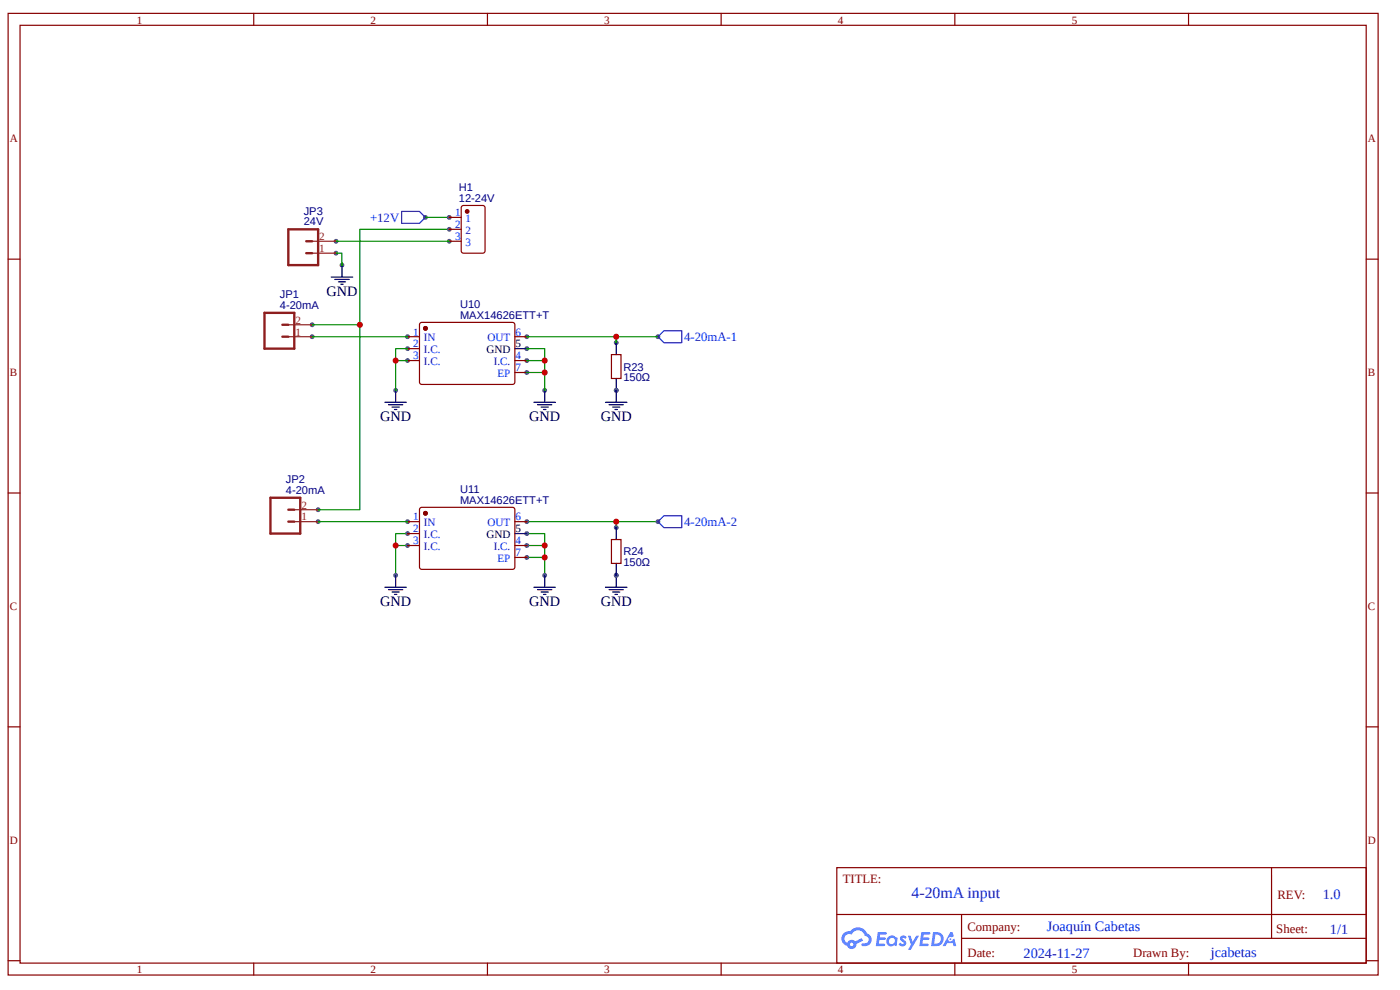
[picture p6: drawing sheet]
<svg xmlns="http://www.w3.org/2000/svg" width="297mm" height="210mm" viewBox="0 0 297 210" stroke-linecap="round" stroke-linejoin="round" font-family="sans-serif">
<g fill="none" stroke="#800" stroke-width=".25">
<path d="M1.7 2.8h290.7v203.9h-290.7zM4.3 5.4h285.5v198.8h-285.5zM53.8 2.8v2.6M103.4 2.8v2.6M153 2.8v2.6M202.6 2.8v2.6M252.1 2.8v2.6M1.7 54.9h2.6M289.8 54.9h2.6M1.7 104.5h2.6M289.8 104.5h2.6M1.7 154.1h2.6"/>
<path d="M289.8 154.1h2.6M177.5 184h112.3v20.2h-112.3zM177.6 193.9h112.1M204 198.9h85.7M204 193.9v10.1M269.8 184v14.9M1.7 203.7h2.6M53.8 204.2v2.5M103.4 204.2v2.5M153 204.2v2.5M202.6 204.2v2.5M252.1 204.2v2.5"/>
<path d="M289.8 203.7h2.6"/>
</g>
<g fill="#58f">
<path d="M191.1 198.5l.5-.2 .4 .1 .3 .3-.2 .4a.33 .33 0 0 0-.3-.3 .33 .33 0 0 0-.3 .1v.1a.85 .85 0 0 1 .7 .7 .85 .85 0 0 1-.3 .8l-.7 .1-.6-.4 .4-.4 .5 .3 .2-.1v-.2a.88 .88 0 0 1-.6-1.3z"/>
<path d="M192.6 198.4h.6l.4 1.3 .8-1.3h.6l-1.8 3h-.6l.7-1.1z"/>
<path d="M186.2 197.6h1.7l.2 .1-.1 .4h-1.3l-.1 .7h1.1l.2 .2-.2 .3h-1.1l-.2 .8h1.3l.1 .2-.1 .2-1.9 .1z"/>
<path d="M195.5 197.6h1.6l.2 .1v.4h-1.3l-.1 .7h1.1l.2 .2-.3 .3h-1.1l-.1 .8h1.2l.1 .2-.1 .2-1.9 .1z"/>
<path d="M201.6 197.6h.5l.2 .9-.4 .2a.49 .49 0 0 0-.7 .2 .49 .49 0 0 0 .3 .7 .49 .49 0 0 0 .6-.4l.4-.2 .4 1.6h-.6l-.2-.7h-1.2l-.3 .7h-.6z"/>
<path d="M197.9 197.6l-.4 3h1a1.51 1.51 0 0 0 1.7-1.5 1.51 1.51 0 0 0-1.8-1.5zM198.4 198.1a1.02 1.02 0 0 1 1.2 1.2 1.02 1.02 0 0 1-1.4 .8z"/>
<path d="M188.5 198.6a1.11 1.11 0 0 0-.3 1.6 1.11 1.11 0 0 0 1.6 .2l.4 .2 .2-1.7-.4-.2a1.01 1.01 0 0 0-1.5-.1zM188.5 199.5a.66 .66 0 0 1 1.3 0 .66 .66 0 0 1-1.3 0z"/>
<path d="M179 197.9a1.58 1.58 0 0 0 .7 2.6 1.01 1.01 0 0 0 1.2 .7 1.01 1.01 0 0 0 .8-1.1l1.4-.7-.3-.5-1.4 .7a1.02 1.02 0 0 0-1.7 .3 .99 .99 0 0 1-.4-1.4 .99 .99 0 0 1 1.4-.3 1.48 1.48 0 0 1 1.5-1 1.48 1.48 0 0 1 1.3 1.2 .82 .82 0 0 1 .8 1.1 .82 .82 0 0 1-1.2 .5l-.3 .1v.3a1.4 1.4 0 0 0 2-.6 1.4 1.4 0 0 0-.9-1.9 2.19 2.19 0 0 0-3.6-.5l-.8 .1zM180.3 200.2a.4 .4 0 0 1 .8 0 .4 .4 0 0 1-.8 0z"/>
<circle cx="201.6" cy="199.1" r=".19"/>
</g>
<circle cx="90.3" cy="69.6" r=".38" fill="#800"/>
<g fill="none" stroke="#800" stroke-width=".25">
<path d="M89.1 68.5l.4-.1h19.5l.2 .5-.1 12.4-.4 .2-19.5-.1-.2-.4v-12.1z"/>
<circle cx="90.3" cy="69.6" r=".38"/>
</g>
<circle cx="90.3" cy="69.6" r=".38" fill="#800"/>
<circle cx="90.3" cy="69.6" r=".38" fill="none" stroke="#800" stroke-width=".25"/>
<circle cx="86.5" cy="71.4" r=".51" fill="#4f4f4f"/>
<path d="M86.5 71.4h2.5" fill="none" stroke="#800" stroke-width=".25"/>
<circle cx="86.5" cy="73.9" r=".51" fill="#4f4f4f"/>
<path d="M86.5 73.9h2.5" fill="none" stroke="#800" stroke-width=".25"/>
<circle cx="86.5" cy="76.4" r=".51" fill="#4f4f4f"/>
<path d="M86.5 76.4h2.5" fill="none" stroke="#800" stroke-width=".25"/>
<circle cx="111.8" cy="76.4" r=".51" fill="#4f4f4f"/>
<path d="M109.2 76.4h2.6" fill="none" stroke="#800" stroke-width=".25"/>
<circle cx="111.8" cy="73.9" r=".51" fill="#4f4f4f"/>
<path d="M109.2 73.9h2.6" fill="none" stroke="#000" stroke-width=".25"/>
<circle cx="111.8" cy="71.4" r=".51" fill="#4f4f4f"/>
<path d="M109.2 71.4h2.6" fill="none" stroke="#800" stroke-width=".25"/>
<circle cx="111.8" cy="79" r=".51" fill="#4f4f4f"/>
<path d="M109.2 79h2.6" fill="none" stroke="#800" stroke-width=".25"/>
<circle cx="115.6" cy="82.8" r=".51" fill="#4f4f4f"/>
<path d="M113.3 85.3h4.5M114 85.8h3.1M114.8 86.3h1.5M115.3 86.8h.5M115.6 82.8v2.5" fill="none" stroke="#000" stroke-width=".25"/>
<path d="M111.8 76.4h3.8v6.4M111.8 73.9h3.8v2.5M111.8 79h3.8" fill="none" stroke="#080" stroke-width=".25"/>
<circle cx="83.9" cy="82.8" r=".51" fill="#4f4f4f"/>
<path d="M81.7 85.3h4.5M82.4 85.8h3.1M83.2 86.3h1.5M83.7 86.8h.5M83.9 82.8v2.5" fill="none" stroke="#000" stroke-width=".25"/>
<path d="M83.9 76.4h2.6M86.5 73.9h-2.6v8.9" fill="none" stroke="#080" stroke-width=".25"/>
<path d="M56.1 66.3h6.3v7.6h-6.3zM59.9 68.9h1.3M59.9 71.4h1.3" fill="none" stroke="#8d2323" stroke-width=".51"/>
<circle cx="66.2" cy="71.4" r=".51" fill="#4f4f4f"/>
<path d="M61.2 71.4h5" fill="none" stroke="#8d2323" stroke-width=".25"/>
<circle cx="66.2" cy="68.9" r=".51" fill="#4f4f4f"/>
<path d="M61.2 68.9h5" fill="none" stroke="#8d2323" stroke-width=".25"/>
<circle cx="130.7" cy="72.7" r=".51" fill="#4f4f4f"/>
<path d="M130.7 72.7v2.5" fill="none" stroke="#000" stroke-width=".25"/>
<circle cx="130.7" cy="82.8" r=".51" fill="#4f4f4f"/>
<path d="M130.7 80.2v2.6" fill="none" stroke="#000" stroke-width=".25"/>
<path d="M129.7 75.2h2v5h-2z" fill="none" stroke="#800" stroke-width=".25"/>
<path d="M111.8 71.4h18.9v1.3" fill="none" stroke="#080" stroke-width=".25"/>
<circle cx="130.7" cy="82.8" r=".51" fill="#4f4f4f"/>
<path d="M128.5 85.3h4.5M129.2 85.8h3M130 86.3h1.5M130.5 86.8h.5M130.7 82.8v2.5" fill="none" stroke="#000" stroke-width=".25"/>
<circle cx="139.6" cy="71.4" r=".51" fill="#4f4f4f"/>
<path d="M139.6 71.4l1.2-1.3h3.8v2.6h-3.8z" fill="none" stroke="#00f" stroke-width=".25"/>
<path d="M130.7 71.4h8.9M130.7 110.6h8.9" fill="none" stroke="#080" stroke-width=".25"/>
<circle cx="139.6" cy="110.6" r=".51" fill="#4f4f4f"/>
<path d="M139.6 110.6l1.2-1.3h3.8v2.6h-3.8z" fill="none" stroke="#00f" stroke-width=".25"/>
<circle cx="130.7" cy="122" r=".51" fill="#4f4f4f"/>
<path d="M128.5 124.5h4.5M129.2 125h3M130 125.5h1.5M130.5 126h.5M130.7 122v2.5" fill="none" stroke="#000" stroke-width=".25"/>
<path d="M111.8 110.6h18.9v1.3" fill="none" stroke="#080" stroke-width=".25"/>
<circle cx="130.7" cy="111.9" r=".51" fill="#4f4f4f"/>
<path d="M130.7 111.9v2.5" fill="none" stroke="#000" stroke-width=".25"/>
<circle cx="130.7" cy="122" r=".51" fill="#4f4f4f"/>
<path d="M130.7 119.4v2.6" fill="none" stroke="#000" stroke-width=".25"/>
<path d="M129.7 114.4h2v5h-2z" fill="none" stroke="#800" stroke-width=".25"/>
<path d="M57.4 105.5h6.3v7.6h-6.3zM61.2 108.1h1.2M61.2 110.6h1.2" fill="none" stroke="#8d2323" stroke-width=".51"/>
<circle cx="67.5" cy="110.6" r=".51" fill="#4f4f4f"/>
<path d="M62.4 110.6h5.1" fill="none" stroke="#8d2323" stroke-width=".25"/>
<circle cx="67.5" cy="108.1" r=".51" fill="#4f4f4f"/>
<path d="M62.4 108.1h5.1" fill="none" stroke="#8d2323" stroke-width=".25"/>
<path d="M83.9 115.7h2.6M86.5 113.1h-2.6v8.9" fill="none" stroke="#080" stroke-width=".25"/>
<circle cx="83.9" cy="122" r=".51" fill="#4f4f4f"/>
<path d="M81.7 124.5h4.5M82.4 125h3.1M83.2 125.5h1.5M83.7 126h.5M83.9 122v2.5" fill="none" stroke="#000" stroke-width=".25"/>
<path d="M111.8 113.1h3.8v2.6M111.8 115.7h3.8v6.3M111.8 118.2h3.8" fill="none" stroke="#080" stroke-width=".25"/>
<circle cx="115.6" cy="122" r=".51" fill="#4f4f4f"/>
<path d="M113.3 124.5h4.5M114 125h3.1M114.8 125.5h1.5M115.3 126h.5M115.6 122v2.5" fill="none" stroke="#000" stroke-width=".25"/>
<circle cx="90.3" cy="108.8" r=".38" fill="#800"/>
<g fill="none" stroke="#800" stroke-width=".25">
<path d="M89.1 107.7l.4-.1h19.5l.2 .5-.1 12.4-.4 .2-19.5-.1-.2-.4v-12.1z"/>
<circle cx="90.3" cy="108.8" r=".38"/>
</g>
<circle cx="90.3" cy="108.8" r=".38" fill="#800"/>
<circle cx="90.3" cy="108.8" r=".38" fill="none" stroke="#800" stroke-width=".25"/>
<circle cx="86.5" cy="110.6" r=".51" fill="#4f4f4f"/>
<path d="M86.5 110.6h2.5" fill="none" stroke="#800" stroke-width=".25"/>
<circle cx="86.5" cy="113.1" r=".51" fill="#4f4f4f"/>
<path d="M86.5 113.1h2.5" fill="none" stroke="#800" stroke-width=".25"/>
<circle cx="86.5" cy="115.7" r=".51" fill="#4f4f4f"/>
<path d="M86.5 115.7h2.5" fill="none" stroke="#800" stroke-width=".25"/>
<circle cx="111.8" cy="115.7" r=".51" fill="#4f4f4f"/>
<path d="M109.2 115.7h2.6" fill="none" stroke="#800" stroke-width=".25"/>
<circle cx="111.8" cy="113.1" r=".51" fill="#4f4f4f"/>
<path d="M109.2 113.1h2.6" fill="none" stroke="#000" stroke-width=".25"/>
<circle cx="111.8" cy="110.6" r=".51" fill="#4f4f4f"/>
<path d="M109.2 110.6h2.6" fill="none" stroke="#800" stroke-width=".25"/>
<circle cx="111.8" cy="118.2" r=".51" fill="#4f4f4f"/>
<path d="M109.2 118.2h2.6" fill="none" stroke="#800" stroke-width=".25"/>
<path d="M61.2 48.6h6.3v7.6h-6.3zM65 51.1h1.2M65 53.7h1.2" fill="none" stroke="#8d2323" stroke-width=".51"/>
<circle cx="71.3" cy="53.7" r=".51" fill="#4f4f4f"/>
<path d="M66.2 53.7h5.1" fill="none" stroke="#8d2323" stroke-width=".25"/>
<circle cx="71.3" cy="51.1" r=".51" fill="#4f4f4f"/>
<path d="M66.2 51.1h5.1" fill="none" stroke="#8d2323" stroke-width=".25"/>
<circle cx="72.6" cy="56.2" r=".51" fill="#4f4f4f"/>
<path d="M70.3 58.7h4.5M71 59.2h3.1M71.8 59.7h1.5M72.6 56.2v2.5M72.3 60.3h.5" fill="none" stroke="#000" stroke-width=".25"/>
<path d="M71.3 53.7h1.3v2.5M95.3 48.6h-19v59.5h-8.8M66.2 71.4h20.3M67.5 110.6h19" fill="none" stroke="#080" stroke-width=".25"/>
<circle cx="90.3" cy="46.1" r=".51" fill="#4f4f4f"/>
<path d="M85.2 44.8h3.8l1.3 1.3-1.3 1.3h-3.8z" fill="none" stroke="#00f" stroke-width=".25"/>
<path d="M90.3 46.1h5" fill="none" stroke="#080" stroke-width=".25"/>
<path d="M98 43.7l.4-.1h4l.5 .3v9.3l-.3 .4-4.2 .1-.5-.3-.1-9.3z" fill="none" stroke="#800" stroke-width=".25"/>
<circle cx="99.1" cy="44.8" r=".38" fill="#800"/>
<circle cx="99.1" cy="44.8" r=".38" fill="none" stroke="#800" stroke-width=".25"/>
<circle cx="95.3" cy="46.1" r=".51" fill="#4f4f4f"/>
<path d="M95.3 46.1h2.5" fill="none" stroke="#800" stroke-width=".25"/>
<circle cx="95.3" cy="48.6" r=".51" fill="#4f4f4f"/>
<path d="M95.3 48.6h2.5" fill="none" stroke="#800" stroke-width=".25"/>
<circle cx="95.3" cy="51.1" r=".51" fill="#4f4f4f"/>
<path d="M95.3 51.1h2.5" fill="none" stroke="#800" stroke-width=".25"/>
<path d="M71.3 51.1h24M66.2 68.9h10.1" fill="none" stroke="#080" stroke-width=".25"/>
<circle cx="115.6" cy="79" r=".51" fill="#4f4f4f"/>
<circle cx="115.6" cy="79" r=".63" fill="#c00"/>
<circle cx="115.6" cy="76.4" r=".51" fill="#4f4f4f"/>
<circle cx="115.6" cy="76.4" r=".63" fill="#c00"/>
<circle cx="83.9" cy="76.4" r=".51" fill="#4f4f4f"/>
<circle cx="83.9" cy="76.4" r=".63" fill="#c00"/>
<circle cx="130.7" cy="71.4" r=".51" fill="#4f4f4f"/>
<circle cx="130.7" cy="71.4" r=".63" fill="#c00"/>
<circle cx="130.7" cy="110.6" r=".51" fill="#4f4f4f"/>
<circle cx="130.7" cy="110.6" r=".63" fill="#c00"/>
<circle cx="83.9" cy="115.7" r=".51" fill="#4f4f4f"/>
<circle cx="83.9" cy="115.7" r=".63" fill="#c00"/>
<circle cx="115.6" cy="115.7" r=".51" fill="#4f4f4f"/>
<circle cx="115.6" cy="115.7" r=".63" fill="#c00"/>
<circle cx="115.6" cy="118.2" r=".51" fill="#4f4f4f"/>
<circle cx="115.6" cy="118.2" r=".63" fill="#c00"/>
<circle cx="76.3" cy="68.9" r=".51" fill="#4f4f4f"/>
<circle cx="76.3" cy="68.9" r=".63" fill="#c00"/>
<text font-size="3.4" fill="#00f" x="193.4" y="190.4">4-20mA input</text>
<g font-size="3">
<text x="69.3" y="62.8">GND</text>
<text x="80.6" y="89.3">GND</text>
<text x="112.3" y="89.3">GND</text>
<text x="127.4" y="89.3">GND</text>
<text x="80.6" y="128.6">GND</text>
<text x="112.3" y="128.6">GND</text>
<text x="127.4" y="128.6">GND</text>
</g>
<g font-size="3" fill="#00f">
<text x="280.6" y="190.6">1.0</text>
<text x="222.1" y="197.5">Joaquín Cabetas</text>
<text x="282.2" y="198">1/1</text>
<text x="217.1" y="203">2024-11-27</text>
<text x="256.9" y="203">jcabetas</text>
</g>
<g font-size="2.7" fill="#00f">
<text x="78.5" y="47">+12V</text>
<text x="145.1" y="72.4">4-20mA-1</text>
<text x="145.1" y="111.6">4-20mA-2</text>
</g>
<g font-size="2.7" fill="#800">
<text x="178.8" y="187.2">TITLE:</text>
<text x="271" y="190.6">REV:</text>
<text x="205.3" y="197.4">Company:</text>
<text x="270.8" y="197.9">Sheet:</text>
<text x="205.3" y="202.9">Date:</text>
<text x="240.4" y="203">Drawn By:</text>
</g>
<g font-size="2.4" fill="#800">
<text x="29" y="5">1</text>
<text x="78.6" y="5">2</text>
<text x="128.2" y="5">3</text>
<text x="177.8" y="5">4</text>
<text x="227.4" y="5">5</text>
<text x="2.1" y="30.2">A</text>
<text x="290.2" y="30.2">A</text>
<text x="2.1" y="79.7">B</text>
<text x="290.2" y="79.7">B</text>
<text x="2.1" y="129.3">C</text>
<text x="290.2" y="129.3">C</text>
<text x="2.1" y="178.9">D</text>
<text x="290.2" y="178.9">D</text>
<text x="29" y="206.3">1</text>
<text x="78.6" y="206.3">2</text>
<text x="128.2" y="206.3">3</text>
<text x="177.8" y="206.3">4</text>
<text x="227.4" y="206.3">5</text>
</g>
<g font-size="2.4" fill="#000080">
<text x="97.3" y="40.5">H1</text>
<text x="64.4" y="47.8">24V</text>
<text x="64.4" y="45.6">JP3</text>
<text x="97.3" y="42.7">12-24V</text>
<text x="59.4" y="65.5">4-20mA</text>
<text x="59.4" y="63.3">JP1</text>
<text x="97.6" y="65.3">U10</text>
<text x="97.6" y="67.6">MAX14626ETT+T</text>
<text x="132.2" y="80.8">150Ω</text>
<text x="132.2" y="78.6">R23</text>
<text x="60.6" y="104.7">4-20mA</text>
<text x="60.6" y="102.5">JP2</text>
<text x="97.6" y="106.8">MAX14626ETT+T</text>
<text x="97.6" y="104.5">U11</text>
<text x="132.2" y="117.8">R24</text>
<text x="132.2" y="120">150Ω</text>
</g>
<g font-size="2.4" fill="#00f">
<text x="96.5" y="45.8">1</text>
<text x="98.8" y="47.1">1</text>
<text x="96.5" y="48.4">2</text>
<text x="96.5" y="50.9">3</text>
<text x="98.8" y="49.6">2</text>
<text x="98.8" y="52.2">3</text>
<text x="87.7" y="71.1">1</text>
<text x="109.4" y="71.1">6</text>
<text x="87.7" y="73.7">2</text>
<text x="87.7" y="76.2">3</text>
<text x="89.9" y="72.4">IN</text>
<text x="89.9" y="74.9">I.C.</text>
<text x="89.9" y="77.5">I.C.</text>
<text x="103.4" y="72.4">OUT</text>
<text x="104.8" y="77.5">I.C.</text>
<text x="109.4" y="76.2">4</text>
<text x="105.5" y="80">EP</text>
<text x="109.4" y="78.7">7</text>
<text x="87.7" y="110.3">1</text>
<text x="87.7" y="112.9">2</text>
<text x="89.9" y="111.6">IN</text>
<text x="103.4" y="111.6">OUT</text>
<text x="109.4" y="110.3">6</text>
<text x="87.7" y="115.4">3</text>
<text x="89.9" y="114.1">I.C.</text>
<text x="89.9" y="116.7">I.C.</text>
<text x="104.8" y="116.7">I.C.</text>
<text x="105.5" y="119.2">EP</text>
<text x="109.4" y="115.4">4</text>
<text x="109.4" y="117.9">7</text>
</g>
<g font-size="2.4" fill="#8d2323">
<text x="67.7" y="53.4">1</text>
<text x="67.7" y="50.9">2</text>
<text x="62.7" y="71.1">1</text>
<text x="62.7" y="68.6">2</text>
<text x="63.9" y="107.8">2</text>
<text x="63.9" y="110.3">1</text>
</g>
<g font-size="2.4">
<text x="103.2" y="74.9">GND</text>
<text x="109.4" y="73.7">5</text>
<text x="109.4" y="112.9">5</text>
<text x="103.2" y="114.1">GND</text>
</g>
</svg>
